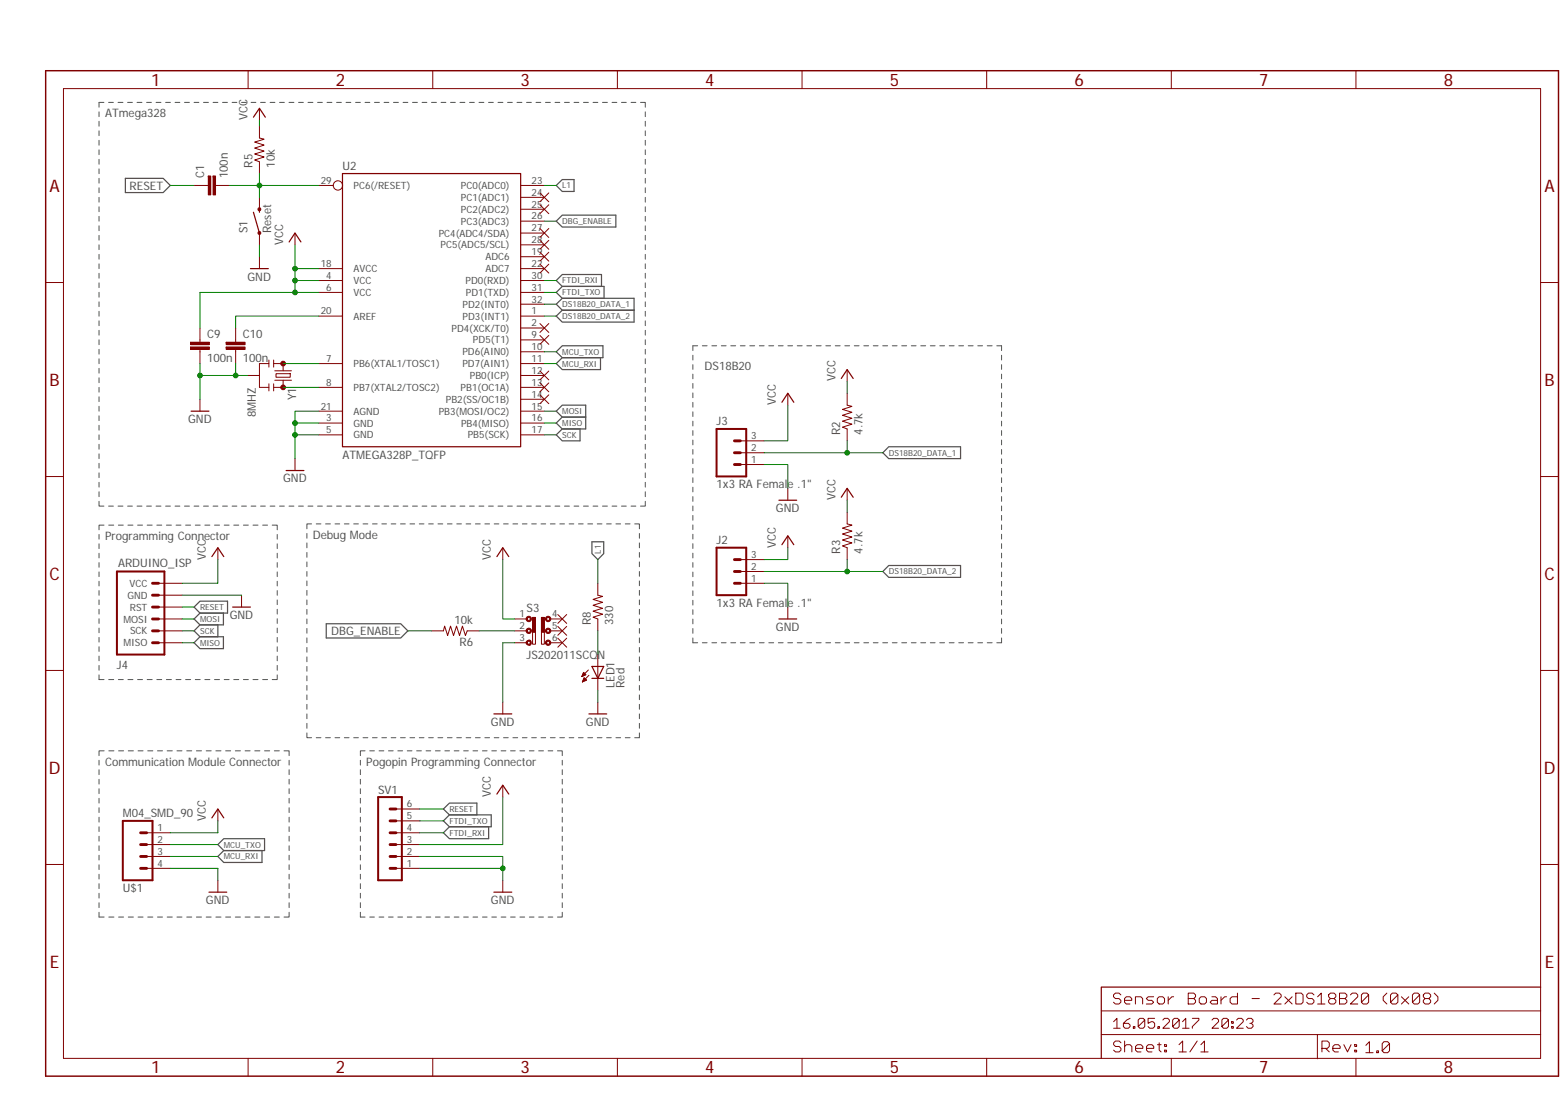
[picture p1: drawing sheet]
<svg xmlns="http://www.w3.org/2000/svg" width="297mm" height="210mm" viewBox="0 0 297 210" stroke-linecap="round" stroke-linejoin="round" font-family="sans-serif">
<path d="M8.4 13.2l288.6 192M297 13.2l-288.6 192" fill="none" stroke="#fff" stroke-width=".19"/>
<g fill="none" stroke="#505050" stroke-width=".19">
<path d="M19.8 19.5h-.9v.9M20.7 19.5h.9M22.5 19.5h.9M24.3 19.5h.9M26.1 19.5h.9M27.9 19.5h.9M29.7 19.5h.9M31.5 19.5h.9M33.3 19.5h.9M35.1 19.5h1M37 19.5h.9M38.8 19.5h.9"/>
<path d="M40.6 19.5h.9M42.4 19.5h.9M44.2 19.5h.9M46 19.5h.9M47.8 19.5h.9M49.6 19.5h.9M51.4 19.5h.9M53.2 19.5h.9M55 19.5h1M56.9 19.5h.9M58.6 19.5h1M60.5 19.5h.9"/>
<path d="M62.3 19.5h.9M64.1 19.5h.9M65.9 19.5h.9M67.7 19.5h.9M69.5 19.5h.9M71.3 19.5h.9M73.1 19.5h.9M74.9 19.5h1M76.7 19.5h1M78.5 19.5h1M80.4 19.5h.9M82.2 19.5h.9"/>
<path d="M84 19.5h.9M85.8 19.5h.9M87.6 19.5h.9M89.4 19.5h.9M91.2 19.5h.9M93 19.5h.9M94.8 19.5h1M96.6 19.5h1M98.4 19.5h1M100.3 19.5h.9M102.1 19.5h.9M103.9 19.5h.9"/>
<path d="M105.7 19.5h.9M107.5 19.5h.9M109.3 19.5h.9M111.1 19.5h.9M112.9 19.5h.9M114.7 19.5h1M116.5 19.5h1M118.3 19.5h.9M120.2 19.5h.9M122 19.5h.9v.9M18.9 21.3v.9M18.9 23.1v.9"/>
<path d="M18.9 24.9v.9M18.9 26.7v.9M18.9 28.5v.9M18.9 30.3v1M18.9 32.2v.9M18.9 34v.9M18.9 35.8v.9M18.9 37.6v.9M18.9 39.4v.9M122.9 21.3v.9M122.9 23.1v.9M122.9 24.9v.9"/>
<path d="M122.9 26.7v.9M122.9 28.5v.9M122.9 30.3v1M122.9 32.2v.9M122.9 34v.9M122.9 35.8v.9M122.9 37.6v.9M122.9 39.4v.9M18.9 41.2v.9M18.9 43v.9M18.9 44.8v.9M18.9 46.6v.9"/>
<path d="M18.9 48.4v.9M18.9 50.2v.9M18.9 52v1M18.9 53.8v1M18.9 55.6v1M18.9 57.5v.9M18.9 59.3v.9M122.9 41.2v.9M122.9 43v.9M122.9 44.8v.9M122.9 46.6v.9M122.9 48.4v.9"/>
<path d="M122.9 50.2v.9M122.9 52v1M122.9 53.8v1M122.9 55.6v1M122.9 57.5v.9M122.9 59.3v.9M18.9 61.1v.9M18.9 62.9v.9M18.9 64.7v.9M18.9 66.5v.9M18.9 68.3v.9M18.9 70.1v.9"/>
<path d="M18.9 71.9v1M18.9 73.7v1M18.9 75.5v1M18.9 77.3v1M18.9 79.2v.9M122.9 61.1v.9M122.9 62.9v.9M122.9 64.7v.9M122.9 66.5v.9M122.9 68.3v.9M122.9 70.1v.9M122.9 71.9v1"/>
<path d="M122.9 73.7v1M122.9 75.5v1M122.9 77.3v1M122.9 79.2v.9M131.9 67.6v.9M131.9 69.4v.9M131.9 71.2v.9M131.9 73v.9M131.9 74.8v.9M131.9 76.6v.9M131.9 78.4v.9M132.8 65.8h-.9v.9"/>
<path d="M133.7 65.8h.9M135.5 65.8h1M137.3 65.8h1M139.1 65.8h1M141 65.8h.9M142.8 65.8h.9M144.6 65.8h.9M146.4 65.8h.9M148.2 65.8h.9M150 65.8h.9M151.8 65.8h.9M153.6 65.8h.9"/>
<path d="M155.4 65.8h1M157.2 65.8h1M159 65.8h1M160.9 65.8h.9M162.7 65.8h.9M164.5 65.8h.9M166.3 65.8h.9M168.1 65.8h.9M169.9 65.8h.9M171.7 65.8h.9M173.5 65.8h.9M175.3 65.8h1"/>
<path d="M177.1 65.8h1M178.9 65.8h1M180.7 65.8h1M182.6 65.8h.9M184.4 65.8h.9M186.2 65.8h.9M188 65.8h.9M189.8 65.8h.9v.9M190.7 67.6v.9M190.7 69.4v.9M190.7 71.2v.9M190.7 73v.9"/>
<path d="M190.7 74.8v.9M190.7 76.6v.9M190.7 78.4v.9M18.9 95.4v1h.9M18.9 81v.9M18.9 82.8v.9M18.9 84.6v.9M18.9 86.4v.9M18.9 88.2v.9M18.9 90v.9M18.9 91.8v.9M18.9 93.6v1"/>
<path d="M19.8 100h-.9v.9M20.7 96.4h.9M20.7 100h1M22.5 96.4h.9M22.5 100h1M24.3 96.4h.9M24.4 100h.9M26.1 96.4h.9M26.2 100h.9M27.9 96.4h.9M28 100h1M29.7 96.4h.9"/>
<path d="M29.9 100h.9M31.5 96.4h.9M31.7 100h.9M33.3 96.4h.9M33.5 100h1M35.1 96.4h1M35.3 100h1M37 96.4h.9M37.2 100h.9M38.8 96.4h.9M39 100h1M40.6 96.4h.9"/>
<path d="M40.8 100h1M42.4 96.4h.9M42.7 100h.9M44.2 96.4h.9M44.5 100h1M46 96.4h.9M46.4 100h.9M47.8 96.4h.9M48.2 100h.9M49.6 96.4h.9M50 100h.9M51.4 96.4h.9"/>
<path d="M51.8 100h1v.9M53.2 96.4h.9M55 96.4h1M56.9 96.4h.9M58.6 96.4h1M59.3 99.7h-.9v1M60.2 99.7h.9M60.5 96.4h.9M62 99.7h.9M62.3 96.4h.9M63.8 99.7h.9M64.1 96.4h.9"/>
<path d="M65.6 99.7h.9M65.9 96.4h.9M67.3 99.7h.9M67.7 96.4h.9M69.1 99.7h.9M69.5 96.4h.9M70.9 99.7h.9M71.3 96.4h.9M72.7 99.7h.9M73.1 96.4h.9M74.5 99.7h.9M74.9 96.4h1"/>
<path d="M76.3 99.7h.9M76.7 96.4h1M78.1 99.7h.8M78.5 96.4h1M79.8 99.7h.9M80.4 96.4h.9M81.6 99.7h.9M82.2 96.4h.9M83.4 99.7h.9M84 96.4h.9M85.2 99.7h.9M85.8 96.4h.9"/>
<path d="M87 99.7h.9M87.6 96.4h.9M88.7 99.7h.9M89.4 96.4h.9M90.5 99.7h.9M91.2 96.4h.9M92.3 99.7h.9M93 96.4h.9M94.1 99.7h.9M94.8 96.4h1M95.9 99.7h.9M96.6 96.4h1"/>
<path d="M97.7 99.7h.9M98.4 96.4h1M99.5 99.7h.8M100.3 96.4h.9M101.2 99.7h.9M102.1 96.4h.9M103 99.7h.9M103.9 96.4h.9M104.8 99.7h.9M105.7 96.4h.9M106.6 99.7h.9M107.5 96.4h.9"/>
<path d="M108.4 99.7h.9M109.3 96.4h.9M110.1 99.7h.9M111.1 96.4h.9M111.9 99.7h.9M112.9 96.4h.9M113.7 99.7h.9M114.7 96.4h1M115.5 99.7h.9M116.5 96.4h1M117.3 99.7h.9M118.3 96.4h.9"/>
<path d="M119.1 99.7h.9M120.2 96.4h.9M120.9 99.7h.8v1M122.9 81v.9M122.9 82.8v.9M122.9 84.6v.9M122.9 86.4v.9M122.9 88.2v.9M122.9 90v.9M122.9 91.8v.9M122.9 93.6v1M122.9 95.4v1h-.9"/>
<path d="M131.9 80.2v.9M131.9 82v.9M131.9 83.8v.9M131.9 85.6v.9M131.9 87.4v.9M131.9 89.2v.9M131.9 91v.9M131.9 92.8v.8M131.9 94.5v.9M131.9 96.3v.9M131.9 98.1v.9M131.9 99.9v.9"/>
<path d="M190.7 80.2v.9M190.7 82v.9M190.7 83.8v.9M190.7 85.6v.9M190.7 87.4v.9M190.7 89.2v.9M190.7 91v.9M190.7 92.8v.8M190.7 94.5v.9M190.7 96.3v.9M190.7 98.1v.9M190.7 99.9v.9"/>
<path d="M18.9 101.7v.9M18.9 103.5v.9M18.9 105.3v.9M18.9 107.1v.9M18.9 108.9v.9M18.9 110.7v.8M18.9 112.4v.9M18.9 114.2v.9M18.9 116v.9M18.9 117.8v.9M18.9 119.6v.9M52.8 101.7v.9"/>
<path d="M52.8 103.5v.9M52.8 105.3v.9M52.8 107.1v.9M52.8 108.9v.9M52.8 110.7v.8M52.8 112.4v.9M52.8 114.2v.9M52.8 116v.9M52.8 117.8v.9M52.8 119.6v.9M58.4 101.6v.9M58.4 103.4v.9"/>
<path d="M58.4 105.2v.9M58.4 107v.9M58.4 108.8v.9M58.4 110.6v.9M58.4 112.4v.9M58.4 114.2v.9M58.4 116v.9M58.4 117.8v.9M58.4 119.6v.9M121.7 101.6v.9M121.7 103.4v.9M121.7 105.2v.9"/>
<path d="M121.7 107v.9M121.7 108.8v.9M121.7 110.6v.9M121.7 112.4v.9M121.7 114.2v.9M121.7 116v.9M121.7 117.8v.9M121.7 119.6v.9M131.9 101.7v.9M131.9 103.5v.9M131.9 105.3v.9M131.9 107.1v.9"/>
<path d="M131.9 108.9v.9M131.9 110.7v.9M131.9 112.5v.9M131.9 114.3v.9M131.9 116.1v.9M131.9 117.9v.9M131.9 119.7v.9M190.7 101.7v.9M190.7 103.5v.9M190.7 105.3v.9M190.7 107.1v.9M190.7 108.9v.9"/>
<path d="M190.7 110.7v.9M190.7 112.5v.9M190.7 114.3v.9M190.7 116.1v.9M190.7 117.9v.9M190.7 119.7v.9M18.9 121.3v.9M18.9 123.1v.9M18.9 124.9v.9M18.9 126.7v.9M18.9 128.5v.9h.9M20.7 129.4h1"/>
<path d="M22.5 129.4h1M24.4 129.4h.9M26.2 129.4h.9M28 129.4h1M29.9 129.4h.9M31.7 129.4h.9M33.5 129.4h1M35.3 129.4h1M37.2 129.4h.9M39 129.4h1M40.8 129.4h1M42.7 129.4h.9"/>
<path d="M44.5 129.4h1M46.4 129.4h.9M48.2 129.4h.9M50 129.4h.9M52.8 128.5v.9h-1M52.8 121.3v.9M52.8 123.1v.9M52.8 124.9v.9M52.8 126.7v.9M58.4 121.4v1M58.4 123.3v.9M58.4 125.1v.9"/>
<path d="M58.4 126.9v.9M58.4 128.7v.9M58.4 130.5v.9M58.4 132.3v.9M58.4 134.1v.9M58.4 135.9v.9M58.4 137.7v.9M58.4 139.5v.9h.9M121.7 139.5v.9h-.8M121.7 121.4v1M121.7 123.3v.9M121.7 125.1v.9"/>
<path d="M121.7 126.9v.9M121.7 128.7v.9M121.7 130.5v.9M121.7 132.3v.9M121.7 134.1v.9M121.7 135.9v.9M121.7 137.7v.9M131.9 121.5v.9h.9M133.7 122.4h.9M135.5 122.4h1M137.3 122.4h1M139.1 122.4h1"/>
<path d="M141 122.4h.9M142.8 122.4h.9M144.6 122.4h.9M146.4 122.4h.9M148.2 122.4h.9M150 122.4h.9M151.8 122.4h.9M153.6 122.4h.9M155.4 122.4h1M157.2 122.4h1M159 122.4h1M160.9 122.4h.9"/>
<path d="M162.7 122.4h.9M164.5 122.4h.9M166.3 122.4h.9M168.1 122.4h.9M169.9 122.4h.9M171.7 122.4h.9M173.5 122.4h.9M175.3 122.4h1M177.1 122.4h1M178.9 122.4h1M180.7 122.4h1M182.6 122.4h.9"/>
<path d="M184.4 122.4h.9M186.2 122.4h.9M188 122.4h.9M190.7 121.5v.9h-.9M18.9 144.7v.9M18.9 146.5v1M18.9 148.4v.9M18.9 150.2v.9M18.9 152v.9M18.9 153.8v.9M18.9 155.6v.9M18.9 157.4v.9"/>
<path d="M18.9 159.2v.9M19.8 142.9h-.9v.9M20.7 142.9h1M22.6 142.9h.9M24.4 142.9h1M26.3 142.9h.9M28.1 142.9h1M30 142.9h.9M31.8 142.9h1M33.7 142.9h.9M35.6 142.9h.9M37.4 142.9h1"/>
<path d="M39.3 142.9h.9M41.1 142.9h1M43 142.9h.9M44.8 142.9h1M46.7 142.9h.9M48.5 142.9h1M50.4 142.9h.9M52.2 142.9h1M54.1 142.9h1v.9M55.1 144.7v.9M55.1 146.5v1M55.1 148.4v.9"/>
<path d="M55.1 150.2v.9M55.1 152v.9M55.1 153.8v.9M55.1 155.6v.9M55.1 157.4v.9M55.1 159.2v.9M60.2 140.4h.9M62 140.4h.9M63.8 140.4h.9M65.6 140.4h.9M67.3 140.4h.9M68.6 144.7v.9"/>
<path d="M68.6 146.5v1M68.6 148.4v.9M68.6 150.2v.9M68.6 152v.9M68.6 153.8v.9M68.6 155.6v.9M68.6 157.4v.9M68.6 159.2v.9M69.1 140.4h.9M69.5 142.9h-.9v.9M70.4 142.9h.9M70.9 140.4h.9"/>
<path d="M72.2 142.9h.9M72.7 140.4h.9M74 142.9h.9M74.5 140.4h.9M75.8 142.9h.9M76.3 140.4h.9M77.6 142.9h.8M78.1 140.4h.8M79.3 142.9h.9M79.8 140.4h.9M81.1 142.9h.9M81.6 140.4h.9"/>
<path d="M82.9 142.9h.9M83.4 140.4h.9M84.7 142.9h.9M85.2 140.4h.9M86.5 142.9h.9M87 140.4h.9M88.3 142.9h.9M88.7 140.4h.9M90.1 142.9h.8M90.5 140.4h.9M91.9 142.9h.8M92.3 140.4h.9"/>
<path d="M93.6 142.9h.9M94.1 140.4h.9M95.4 142.9h.9M95.9 140.4h.9M97.2 142.9h.9M97.7 140.4h.9M99 142.9h.9M99.5 140.4h.8M100.8 142.9h.9M101.2 140.4h.9M102.6 142.9h.9M103 140.4h.9"/>
<path d="M104.4 142.9h.9M104.8 140.4h.9M106.1 142.9h1v.9M106.6 140.4h.9M107.1 144.7v.9M107.1 146.5v1M107.1 148.4v.9M107.1 150.2v.9M107.1 152v.9M107.1 153.8v.9M107.1 155.6v.9M107.1 157.4v.9"/>
<path d="M107.1 159.2v.9M108.4 140.4h.9M110.1 140.4h.9M111.9 140.4h.9M113.7 140.4h.9M115.5 140.4h.9M117.3 140.4h.9M119.1 140.4h.9M18.9 161v.9M18.9 162.8v.9M18.9 164.6v.9M18.9 166.4v.9"/>
<path d="M18.9 168.2v1M18.9 170.1v.9M18.9 171.9v.9M18.9 173.7v.9h.9M20.7 174.6h1M22.6 174.6h.9M24.4 174.6h1M26.3 174.6h.9M28.1 174.6h1M30 174.6h.9M31.8 174.6h1M33.7 174.6h.9"/>
<path d="M35.6 174.6h.9M37.4 174.6h1M39.3 174.6h.9M41.1 174.6h1M43 174.6h.9M44.8 174.6h1M46.7 174.6h.9M48.5 174.6h1M50.4 174.6h.9M52.2 174.6h1M55.1 173.7v.9h-1M55.1 161v.9"/>
<path d="M55.1 162.8v.9M55.1 164.6v.9M55.1 166.4v.9M55.1 168.2v1M55.1 170.1v.9M55.1 171.9v.9M68.6 173.7v.9h.9M68.6 161v.9M68.6 162.8v.9M68.6 164.6v.9M68.6 166.4v.9M68.6 168.2v1"/>
<path d="M68.6 170.1v.9M68.6 171.9v.9M70.4 174.6h.9M72.2 174.6h.9M74 174.6h.9M75.8 174.6h.9M77.6 174.6h.8M79.3 174.6h.9M81.1 174.6h.9M82.9 174.6h.9M84.7 174.6h.9M86.5 174.6h.9"/>
<path d="M88.3 174.6h.9M90.1 174.6h.8M91.9 174.6h.8M93.6 174.6h.9M95.4 174.6h.9M97.2 174.6h.9M99 174.6h.9M100.8 174.6h.9M102.6 174.6h.9M104.4 174.6h.9M107.1 173.7v.9h-1M107.1 161v.9"/>
<path d="M107.1 162.8v.9M107.1 164.6v.9M107.1 166.4v.9M107.1 168.2v1M107.1 170.1v.9M107.1 171.9v.9"/>
</g>
<g fill="none" stroke="#505050" stroke-width=".23">
<path d="M23.9 34h7.2l1.3 1.3-1.3 1.4h-7.2zM105.9 35.3l1.2-1.1h2.2v2.2h-2.2zM105.9 42.1l1.2-1.1h10.2v2.2h-10.2zM105.9 57.9l1.2-1.1h13.6v4.5h-13.6l-1.2-1.1 1.2-1.1h13.6h-13.6zM105.9 55.7l1.2-1.2h7.9v2.3h-7.9zM105.9 53.4l1.2-1.1h7.4v2.2h-7.4zM105.9 78.3l1.2-1.2h4.4v4.6h-4.4l-1.2-1.2 1.2-1.1h4.4h-4.4zM105.9 67l1.2-1.2h7.7v2.3h-7.7zM105.9 69.2l1.2-1.1h7.2v2.3h-7.2zM105.9 82.8l1.2-1.1h3.3v2.2h-3.3zM169.2 85h13.7v2.3h-13.7l-1.1-1.1zM37 115.6l1.1-1.2h5.2v2.3h-5.2z"/>
<path d="M38.1 119h3.4v2.2h-3.4l-1.1-1.1zM38.1 116.7h4.4v2.3h-4.4l-1.1-1.2zM62.1 118.7h14.2l1.4 1.4-1.4 1.4h-14.2zM112.7 103.1h2.3v2.3l-1.2 1.1-1.1-1.1zM169.2 107.7h13.7v2.2h-13.7l-1.1-1.1zM38.1 121.2h4.4v2.3h-4.4l-1.1-1.1zM84.4 154l1.2-1.1h5.2v2.2h-5.2zM84.4 156.3l1.2-1.2h7.9v2.3h-7.9zM85.6 157.4h7.4v2.3h-7.4l-1.2-1.2zM41.5 160.8l1.1-1.1h7.8v2.2h-7.8zM41.5 163l1.1-1.1h7.3v2.3h-7.3z"/>
</g>
<g fill="none" stroke="#800000" stroke-width=".19">
<path d="M49.4 24v2.3l.9 .2-1.8 .6 1.8 .5-1.8 .6 1.8 .6-1.8 .5 1.8 .6-1.8 .6 .9 .3v2.2M49.4 48.9v2.2M38.1 76v2.3M56.2 87.3v2.3M213.4 189.4l-.3-.3h-.7l-.4 .3v.4l.4 .3h.7l.3 .3v.4l-.3 .3h-.7l-.4-.3M214.1 190.4h1.4v-.3l-.3-.3h-.7l-.4 .3v.7l.4 .3h.7M216.2 191.1v-1.3h1l.4 .3v1M219.7 189.8h-1.1l-.3 .3 .3 .3h.7l.4 .4-.4 .3h-1M220.7 189.8h.7l.3 .3v.7l-.3 .3h-.7l-.3-.3v-.7zM222.4 189.8v1.3M223.5 189.8h-.4l-.7 .6M226.2 189.1h1.1l.3 .3v.4l-.3 .3 .3 .3v.4l-.3 .3h-1.1z"/>
<path d="M226.2 190.1h1.1M228.7 189.8h.7l.3 .3v.7l-.3 .3h-.7l-.4-.3v-.7zM230.8 189.8h.7l.3 .3v1h-1l-.4-.3 .4-.4h1M232.5 189.8v1.3M233.5 189.8h-.3l-.7 .6M235.6 189.1v2h-1l-.4-.3v-.7l.4-.3h1M238.4 190.1h1.4M242.6 189.4l.3-.3h.7l.3 .3v.4l-1.3 1.3h1.3M244.6 189.8l1.4 1.3M246 189.8l-1.4 1.3M246.7 189.1h1.1l.3 .3v1.4l-.3 .3h-1.1zM250.2 189.4l-.4-.3h-.7l-.3 .3v.4l.3 .3h.7l.4 .3v.4l-.4 .3h-.7l-.3-.3"/>
<path d="M250.9 189.8l.7-.7v2M250.9 191.1h1.4M253 189.4l.3-.3h.7l.4 .3v.4l-.4 .3 .4 .3v.4l-.4 .3h-.7l-.3-.3v-.4l.3-.3-.3-.3zM253.3 190.1h.7M255.1 189.1h1l.4 .3v.4l-.4 .3 .4 .3v.4l-.4 .3h-1zM255.1 190.1h1M257.1 189.4l.4-.3h.7l.3 .3v.4l-1.4 1.3h1.4M260.1 199l.6-.7v2.1M260.6 189.4l-1.4 1.4 .4 .3h.7l.3-.3v-1.4l-.3-.3h-.7l-.4 .3v1.4M263.5 198.3h.7l.4 .4v1.3l-.4 .4h-.7l-.3-.4v-1.3zM264.1 189.1l-.7 .7v.6l.7 .7M264.6 198.7l-1.4 1.3"/>
<path d="M266.2 189.4l-1.4 1.4 .3 .3h.7l.4-.3v-1.4l-.4-.3h-.7l-.3 .3v1.4M266.8 189.8l1.4 1.3M268.2 189.8l-1.4 1.3M270.3 189.4l-1.4 1.4 .4 .3h.7l.3-.3v-1.4l-.3-.3h-.7l-.4 .3v1.4M271 189.4l.4-.3h.7l.3 .3v.4l-.3 .3 .3 .3v.4l-.3 .3h-.7l-.4-.3v-.4l.4-.3-.4-.3zM271.4 190.1h.7M273.1 189.1l.7 .7v.6l-.7 .7M260.1 200.4h1.3M262.1 200h.4v.4h-.4z"/>
</g>
<path d="M47.7 51.1h3.4M36.4 78.3h3.4M54.5 89.6h3.4" fill="none" stroke="#800000" stroke-width=".23"/>
<path d="M43.1 66.1h3.6v.4h-3.6z" fill="#800000"/>
<path d="M43.1 66.1h3.6v.4h-3.6zM43.1 66.1h.1" fill="none" stroke="#800000" stroke-width=".19"/>
<path d="M43.1 65.2h3.6v.4h-3.6z" fill="#800000"/>
<g fill="none" stroke="#800000" stroke-width=".19">
<path d="M43.1 65.2h3.6v.4h-3.6zM43.1 65.2h.1M44.9 62.4v2.8M44.9 66.5v2.7M46 113.3v2.3M113.8 111v2.3l.9 .2-1.8 .6 1.8 .6-1.8 .5 1.8 .6-1.8 .6 1.8 .5-1.8 .6 .9 .3v2.3M110.8 128.8h.1M110.8 128.7h.3M110.9 128.5h.5M110.9 129.8h.1M110.9 128.4h.6M111 129.7h.2"/>
<path d="M111 128.3h.4M111 129.6h.4M111 128.2h.3M111 129.5h.7M111.1 128.1h.1M111.1 129.4h.5M111.1 129.3h.4M111.1 128h.1M111.1 128l.5 .5-.8 .3zM111.2 129.2h.2M111.2 129.1h.1M111.2 129l.5 .5-.8 .3z"/>
<path d="M112 127.6l-1.2 1.2M112.1 128.6l-1.2 1.2M113.8 124.6v6.8M113.8 133.7v2.2"/>
</g>
<path d="M44.3 115.6h3.4M112.1 135.9h3.4M112.7 126.9h2.3l-1.2 2.2zM112.7 129.1h2.3" fill="none" stroke="#800000" stroke-width=".23"/>
<path d="M36.3 66.1h3.6v.4h-3.6z" fill="#800000"/>
<path d="M36.3 66.1h3.6v.4h-3.6zM36.3 66.1h.1" fill="none" stroke="#800000" stroke-width=".19"/>
<path d="M36.3 65.2h3.6v.4h-3.6z" fill="#800000"/>
<g fill="none" stroke="#800000" stroke-width=".19">
<path d="M12.1 16.9h281.2v184.6h-281.2zM47.2 13.5v3.4M82.4 13.5v3.4M117.6 13.5v3.4M152.7 13.5v3.4M187.9 13.5v3.4M223 13.5v3.4M258.2 13.5v3.4M60.7 35.3h2.8M99.1 39.8h4.5M99.1 37.6h4.5M99.1 35.3h4.5"/>
<path d="M8.7 53.8h3.4M60.7 53.4h4.5M60.7 55.7h4.5M60.7 51.1h4.5M99.1 53.4h4.5M99.1 55.7h4.5M99.1 51.1h4.5M99.1 57.9h4.5M99.1 48.9h4.5M99.1 46.6h4.5M99.1 44.4h4.5M99.1 42.1h4.5"/>
<path d="M293.3 53.8h3.5M36.3 65.2h3.6v.4h-3.6zM36.3 65.2h.1M38.1 62.4v2.8M38.1 66.5v2.7M60.7 73.7h4.5M60.7 69.2h4.5M60.7 78.3h4.5M60.7 60.2h4.5M99.1 73.7h4.5M99.1 69.2h4.5M99.1 78.3h4.5"/>
<path d="M99.1 60.2h4.5M99.1 76h4.5M99.1 71.5h4.5M99.1 67h4.5M99.1 64.7h4.5M99.1 62.4h4.5M8.7 90.7h3.4M60.7 82.8h4.5M60.7 80.5h4.5M99.1 82.8h4.5M99.1 80.5h4.5M293.3 90.7h3.5"/>
<path d="M30.2 117.8h4.5M30.2 115.6h4.5M30.2 113.3h4.5M30.2 111h4.5M8.7 127.6h3.4M30.2 120.1h4.5M30.2 122.4h4.5M82.2 120.1h2.2l.3-.9 .5 1.8 .6-1.8 .6 1.8 .5-1.8 .6 1.8 .6-1.8 .5 1.8 .4-.9h2.2M95.7 133.7v2.2M293.3 127.6h3.5M8.7 164.6h3.4M293.3 164.6h3.5"/>
<path d="M209.7 192.4h83.7M209.7 197h41.1M212 194.5l.7-.6v1.8M212 195.7h1.3M213.4 198.5l-.3-.3h-.7l-.4 .3v.4l.4 .3h.7l.3 .4v.3l-.3 .4h-.7l-.4-.4M214.1 199.2l.4-.3h.7l.3 .3v1.1M214.1 198.2v2.1M215.2 193.9l-.7 .3-.6 .6v.6l.3 .3h.7l.3-.3v-.3l-.3-.3h-1M215.8 195.4h.3v.3h-.3zM216.2 199.6h1.4v-.4l-.3-.3h-.7l-.4 .3v.7l.4 .4h.7M218 194.2l-1.3 1.2 .3 .3h.7l.3-.3v-1.2l-.3-.3h-.7l-.3 .3v1.2M218.3 199.6h1.4v-.4l-.4-.3h-.7l-.3 .3v.7l.3 .4h.7"/>
<path d="M219.9 193.9h-1.3v.9l.6-.3h.3l.4 .3v.6l-.4 .3h-.6l-.3-.3M220.4 198.9h.7M220.5 195.4h.3v.3h-.3zM220.7 198.5v1.4l.4 .4M221.4 194.2l.3-.3h.7l.3 .3v.3l-1.3 1.2h1.3M221.8 198.9h.3v.3h-.3zM221.8 199.9h.3v.4h-.3zM224.5 198.9l.7-.7v2.1M224.5 194.2l-1.2 1.2 .3 .3h.6l.3-.3v-1.2l-.3-.3h-.6l-.3 .3v1.2M225.2 194.5l.6-.6v1.8M225.2 195.7h1.2M227 193.9h1.3v.3l-1.3 1.2v.3"/>
<path d="M228 198.2l-1.4 2.1M228.7 198.9l.6-.7v2.1M230.8 194.2l.3-.3h.6l.3 .3v.3l-1.2 1.2h1.2M233.9 194.2l-1.2 1.2 .3 .3h.6l.3-.3v-1.2l-.3-.3h-.6l-.3 .3v1.2M234.5 194.5h.3v.3h-.3zM234.5 195.4h.3v.3h-.3zM235.5 194.2l.3-.3h.6l.3 .3v.3l-1.2 1.2h1.2M237.3 194.2l.4-.3h.6l.3 .3v.3l-.3 .3h-.3M238.3 194.8l.3 .3v.3l-.3 .3h-.6l-.4-.3M251.7 199.6h1l.4-.4v-.7l-.4-.3h-1v2.1M252.4 199.6l.7 .7M253.8 199.6h1.4v-.4l-.4-.3h-.7l-.3 .3v.7l.3 .4h.7"/>
<path d="M255.9 198.9l.7 1.4 .7-1.4M258 198.9h.3v.3h-.3zM258 199.9h.3v.4h-.3zM293.4 197h-42.6v4.6M47.2 201.5v3.4M82.4 201.5v3.4M117.6 201.5v3.4M152.7 201.5v3.4M187.9 201.5v3.4M223 201.5v3.4M224.5 200.3h1.4M228.7 200.3h1.3"/>
<path d="M258.2 201.5v3.4"/>
<circle cx="64.3" cy="35.3" r=".89"/>
</g>
<path d="M49.4 39.8v.6M65.2 33h33.9v52h-33.9zM48.3 40.4l1.1 4M94 135.9h3.4M293.4 187.9h-83.7v13.6" fill="none" stroke="#800000" stroke-width=".23"/>
<path d="M8.7 13.5h288.1v191.4h-288.1z" fill="none" stroke="#800000" stroke-width=".28"/>
<path d="M22.3 108.8h9v15.8h-9z" fill="none" stroke="#800000" stroke-width=".38"/>
<path d="M29 117.8h1.2M29 113.3h1.2M29 115.6h1.2M29 111h1.2M29 120.1h1.2M29 122.4h1.2" fill="none" stroke="#800000" stroke-width=".55"/>
<circle cx="49.4" cy="44.4" r=".29" fill="#800000"/>
<circle cx="49.4" cy="44.4" r=".29" fill="none" stroke="#800000" stroke-width=".19"/>
<circle cx="49.4" cy="39.8" r=".29" fill="#800000"/>
<g fill="none" stroke="#800000" stroke-width=".19">
<path d="M49.4 37.6v2.2M49.4 44.4v2.2M47.1 71.5h2.3M51.2 73.1v1.3M51.2 68.5v1.4M51.2 69.2h-1.8v4.5h1.8M52.1 73.1v1.3M52.1 68.5v1.4M52.1 69.2h1.8v1.4M52.3 72.4h3.2M52.3 70.6h3.2M52.6 71.1h2.7v.7h-2.7z"/>
<path d="M53.9 72.4v1.3h-1.8"/>
<circle cx="49.4" cy="39.8" r=".29"/>
</g>
<circle cx="53.9" cy="69.2" r=".45" fill="#800000"/>
<circle cx="53.9" cy="69.2" r=".45" fill="none" stroke="#800000" stroke-width=".19"/>
<circle cx="53.9" cy="73.7" r=".45" fill="#800000"/>
<g fill="none" stroke="#800000" stroke-width=".19">
<path d="M49.4 20.6v2.3M56.2 44.4v2.2M150 74.9v2.2M161.3 74.9v2.2l.9 .3-1.8 .5 1.8 .6-1.8 .6 1.8 .5-1.8 .6 1.8 .6-1.8 .5 .9 .4v2.2M161.3 70.4v2.2M141 88.4h4.5M141 86.2h4.5M141 83.9h4.5M150 93v2.2M161.3 97.5v2.2l.9 .3-1.8 .5 1.8 .6-1.8 .6 1.8 .5-1.8 .6 1.8 .6-1.8 .5 .9 .4v2.2M161.3 93v2.2M41.5 104.3v2.2"/>
<path d="M95.7 104.3v2.2M141 111h4.5M141 108.8h4.5M141 106.5h4.5M150 102v2.3M150 115.6v2.2M41.5 154v2.3M41.5 167.6v2.2"/>
<circle cx="53.9" cy="73.7" r=".45"/>
</g>
<path d="M48.3 22.3l1.1-1.7 1.1 1.7M55.1 46.1l1.1-1.7 1.1 1.7M148.9 76.6l1.1-1.7 1.1 1.7M160.2 72.1l1.1-1.7 1.2 1.7M148.3 95.2h3.4M160.2 94.7l1.1-1.7 1.2 1.7M40.3 106l1.2-1.7 1.1 1.7M94.6 106l1.1-1.7 1.2 1.7M148.3 117.8h3.4M148.9 103.7l1.1-1.7 1.1 1.7M40.3 155.7l1.2-1.7 1.1 1.7M39.8 169.8h3.4" fill="none" stroke="#800000" stroke-width=".23"/>
<path d="M136.4 81.7h5.7v9h-5.7zM136.4 104.3h5.7v9h-5.7z" fill="none" stroke="#800000" stroke-width=".38"/>
<path d="M139.8 83.9h1.2M139.8 86.2h1.2M139.8 88.4h1.2M139.8 106.5h1.2M139.8 108.8h1.2M139.8 111h1.2" fill="none" stroke="#800000" stroke-width=".55"/>
<path d="M100.4 117.4a.51 .51 0 0 1 .7 .2 .51 .51 0 0 1-.3 .7 .51 .51 0 0 1-.6-.5h.2a.28 .28 0 0 1 .4-.2 .28 .28 0 0 1 .1 .5 .28 .28 0 0 1-.5-.1v-.2h-.2z" fill-rule="evenodd" fill="#800000"/>
<path d="M100.4 117.4a.51 .51 0 0 1 .7 .2 .51 .51 0 0 1-.3 .7 .51 .51 0 0 1-.6-.5h.2a.28 .28 0 0 1 .4-.2 .28 .28 0 0 1 .1 .5 .28 .28 0 0 1-.5-.1v-.2h-.2z" fill="none" stroke="#800000" stroke-width=".19"/>
<path d="M100.4 119.7a.51 .51 0 0 1 .7 .2 .51 .51 0 0 1-.3 .7 .51 .51 0 0 1-.6-.5h.2a.28 .28 0 0 1 .4-.2 .28 .28 0 0 1 .1 .4 .28 .28 0 0 1-.5-.1v-.1h-.2z" fill-rule="evenodd" fill="#800000"/>
<path d="M100.4 119.7a.51 .51 0 0 1 .7 .2 .51 .51 0 0 1-.3 .7 .51 .51 0 0 1-.6-.5h.2a.28 .28 0 0 1 .4-.2 .28 .28 0 0 1 .1 .4 .28 .28 0 0 1-.5-.1v-.1h-.2z" fill="none" stroke="#800000" stroke-width=".19"/>
<path d="M100.2 122.1l.4-.2h.3a.53 .53 0 0 1 .2 .6 .53 .53 0 0 1-.5 .3l-.4-.2v-.2h.2a.28 .28 0 0 1 .4-.3 .28 .28 0 0 1 .1 .5 .28 .28 0 0 1-.5-.1l-.2-.1z" fill-rule="evenodd" fill="#800000"/>
<path d="M100.2 122.1l.4-.2h.3a.53 .53 0 0 1 .2 .6 .53 .53 0 0 1-.5 .3l-.4-.2v-.2h.2a.28 .28 0 0 1 .4-.3 .28 .28 0 0 1 .1 .5 .28 .28 0 0 1-.5-.1l-.2-.1z" fill="none" stroke="#800000" stroke-width=".19"/>
<path d="M101.4 117.5h.6v2.9h-.6z" fill="#800000"/>
<path d="M98 117.8h2.3M101.4 117.5h.6v2.9h-.6zM101.4 117.5h.1M101.4 117.6h.6v5h-.6zM98 120.1h2.3M98 122.4h2.3" fill="none" stroke="#800000" stroke-width=".19"/>
<path d="M104.1 117.4a.51 .51 0 0 1 .7 .2 .51 .51 0 0 1-.3 .7 .51 .51 0 0 1-.6-.5h.2a.29 .29 0 0 1 .3-.3 .29 .29 0 0 1 .2 .5 .29 .29 0 0 1-.5 0l-.2-.2z" fill-rule="evenodd" fill="#800000"/>
<path d="M104.1 117.4a.51 .51 0 0 1 .7 .2 .51 .51 0 0 1-.3 .7 .51 .51 0 0 1-.6-.5h.2a.29 .29 0 0 1 .3-.3 .29 .29 0 0 1 .2 .5 .29 .29 0 0 1-.5 0l-.2-.2z" fill="none" stroke="#800000" stroke-width=".19"/>
<path d="M104.1 119.7a.51 .51 0 0 1 .7 .2 .51 .51 0 0 1-.3 .7 .51 .51 0 0 1-.6-.5h.2a.29 .29 0 0 1 .3-.3 .29 .29 0 0 1 .2 .4 .29 .29 0 0 1-.5 0l-.2-.1z" fill-rule="evenodd" fill="#800000"/>
<path d="M104.1 119.7a.51 .51 0 0 1 .7 .2 .51 .51 0 0 1-.3 .7 .51 .51 0 0 1-.6-.5h.2a.29 .29 0 0 1 .3-.3 .29 .29 0 0 1 .2 .4 .29 .29 0 0 1-.5 0l-.2-.1z" fill="none" stroke="#800000" stroke-width=".19"/>
<path d="M104.1 122a.51 .51 0 0 1 .7 .1 .51 .51 0 0 1-.3 .8 .51 .51 0 0 1-.6-.5h.2a.28 .28 0 0 1 .3-.4 .28 .28 0 0 1 .2 .5 .28 .28 0 0 1-.5 0l-.2-.1z" fill-rule="evenodd" fill="#800000"/>
<path d="M104.1 122a.51 .51 0 0 1 .7 .1 .51 .51 0 0 1-.3 .8 .51 .51 0 0 1-.6-.5h.2a.28 .28 0 0 1 .3-.4 .28 .28 0 0 1 .2 .5 .28 .28 0 0 1-.5 0l-.2-.1z" fill="none" stroke="#800000" stroke-width=".19"/>
<path d="M103.1 117.5h.5v2.9h-.5z" fill="#800000"/>
<g fill="none" stroke="#800000" stroke-width=".19">
<path d="M102.8 36.7l1.7 1.7M102.8 39l1.7 1.7M104.5 36.7l-1.7 1.7M104.5 39l-1.7 1.7M102.8 43.5l1.7 1.7M102.8 45.8l1.7 1.7M102.8 48l1.7 1.7M102.8 50.3l1.7 1.7M104.5 43.5l-1.7 1.7M104.5 45.8l-1.7 1.7M104.5 48l-1.7 1.7M104.5 50.3l-1.7 1.7"/>
<path d="M102.8 61.6l1.7 1.7M102.8 63.9l1.7 1.7M102.8 70.6l1.7 1.7M102.8 72.9l1.7 1.7M102.8 75.2l1.7 1.7M104.5 61.6l-1.7 1.7M104.5 63.9l-1.7 1.7M104.5 70.6l-1.7 1.7M104.5 72.9l-1.7 1.7M104.5 75.2l-1.7 1.7M103.1 117.6h.5v5h-.5zM103.1 117.5h.5v2.9h-.5z"/>
<path d="M103.1 117.5h.1M104.8 117.8h2.3M106.2 117l1.7 1.7M106.2 119.3l1.7 1.6M107.9 117l-1.7 1.7M107.9 119.3l-1.7 1.6M104.8 120.1h2.3M104.8 122.4h2.3M106.2 121.5l1.7 1.7M107.9 121.5l-1.7 1.7M27.9 158.5h4.5M75.4 158.5h4.5"/>
<path d="M75.4 156.3h4.5M75.4 154h4.5M95.7 149.5v2.2M27.9 160.8h4.5M27.9 163h4.5M27.9 165.3h4.5M75.4 160.8h4.5M75.4 163h4.5M75.4 165.3h4.5M95.7 167.6v2.2"/>
</g>
<path d="M23.4 156.3h5.6v11.3h-5.6zM72 151.7h4.5v15.9h-4.5z" fill="none" stroke="#800000" stroke-width=".38"/>
<path d="M26.8 158.5h1.1M74.3 158.5h1.1M74.3 156.3h1.1M74.3 154h1.1M26.8 163h1.1M26.8 160.8h1.1M26.8 165.3h1.1M74.3 163h1.1M74.3 160.8h1.1M74.3 165.3h1.1" fill="none" stroke="#800000" stroke-width=".55"/>
<path d="M94.6 151.2l1.1-1.7 1.2 1.7M94 169.8h3.4" fill="none" stroke="#800000" stroke-width=".23"/>
<path d="M40.6 33.5h.4v3.6h-.4z" fill="#800000"/>
<path d="M40.6 33.5h.4v3.6h-.4zM40.6 33.5h.1" fill="none" stroke="#800000" stroke-width=".19"/>
<path d="M39.7 33.5h.4v3.6h-.4z" fill="#800000"/>
<path d="M37 35.3h2.7M39.7 33.5h.4v3.6h-.4zM39.7 33.5h.1M41 35.3h2.7" fill="none" stroke="#800000" stroke-width=".19"/>
<path d="M44.9 69.2v2.3M47.1 71.5h-9v4.5M98 122.4h-2.3v11.3M113.8 131.4v2.3" fill="none" stroke="#008000" stroke-width=".19"/>
<circle cx="44.9" cy="71.5" r=".45" fill="#008000"/>
<g fill="none" stroke="#008000" stroke-width=".19">
<path d="M38.1 69.2v2.3"/>
<circle cx="44.9" cy="71.5" r=".45"/>
</g>
<circle cx="38.1" cy="71.5" r=".45" fill="#008000"/>
<g fill="none" stroke="#008000" stroke-width=".19">
<path d="M49.4 46.6v2.3M60.7 78.3h-4.5v9M56.2 80.5h4.5M56.2 82.8h4.5M145.5 88.4h4.5v4.6M34.7 113.3h11.3M145.5 111h4.5v4.6M32.4 165.3h9.1v2.3"/>
<circle cx="38.1" cy="71.5" r=".45"/>
</g>
<circle cx="56.2" cy="80.5" r=".45" fill="#008000"/>
<circle cx="56.2" cy="80.5" r=".45" fill="none" stroke="#008000" stroke-width=".19"/>
<circle cx="56.2" cy="82.8" r=".45" fill="#008000"/>
<g fill="none" stroke="#008000" stroke-width=".19">
<path d="M79.9 165.3h15.8v2.3M79.9 163h15.8v2.3"/>
<circle cx="56.2" cy="82.8" r=".45"/>
</g>
<circle cx="95.7" cy="165.3" r=".45" fill="#008000"/>
<g fill="none" stroke="#008000" stroke-width=".19">
<path d="M60.7 53.4h-4.5v2.3h4.5M60.7 51.1h-4.5v2.3"/>
<circle cx="95.7" cy="165.3" r=".45"/>
</g>
<circle cx="56.2" cy="53.4" r=".45" fill="#008000"/>
<g fill="none" stroke="#008000" stroke-width=".19">
<path d="M38.1 55.7h18.1"/>
<circle cx="56.2" cy="53.4" r=".45"/>
</g>
<circle cx="56.2" cy="55.7" r=".45" fill="#008000"/>
<g fill="none" stroke="#008000" stroke-width=".19">
<path d="M38.1 55.7v6.7M56.2 46.6v4.5"/>
<circle cx="56.2" cy="55.7" r=".45"/>
</g>
<circle cx="56.2" cy="51.1" r=".45" fill="#008000"/>
<g fill="none" stroke="#008000" stroke-width=".19">
<path d="M32.4 35.3h4.6M49.4 22.9v1.1M103.7 35.3h2.2M103.7 42.1h2.2M103.7 57.9h2.2M53.9 73.7h6.8M53.9 69.2h6.8M60.7 60.2h-15.8v2.2M103.6 78.3h2.3M103.6 67h2.3M103.7 69.2h2.2M150 77.1v6.8h-4.5"/>
<path d="M161.3 72.6v2.3M103.6 82.8h2.3M103.6 80.5h2.3M161.3 95.2v2.3M161.3 83.9v2.3h-15.8M161.3 86.2h6.8M34.7 115.6h2.3M34.7 117.8h2.3M41.5 106.5v4.5h-6.8M95.7 106.5v11.3h2.3M113.8 106.5v4.5M150 104.3v2.2h-4.5"/>
<path d="M34.7 120.1h2.3M34.7 122.4h2.3M77.7 120.1h4.5M113.8 120.1v4.5M41.5 156.3v2.2h-9.1M79.9 154h4.5M95.7 151.7v9.1h-15.8M32.4 160.8h9.1M32.4 163h9.1"/>
<circle cx="56.2" cy="51.1" r=".45"/>
</g>
<circle cx="161.3" cy="86.2" r=".45" fill="#008000"/>
<g fill="none" stroke="#008000" stroke-width=".19">
<path d="M103.6 60.2h2.3M161.3 106.5v2.3h-15.8M161.3 108.8h6.8"/>
<circle cx="161.3" cy="86.2" r=".45"/>
</g>
<circle cx="161.3" cy="108.8" r=".45" fill="#008000"/>
<g fill="none" stroke="#008000" stroke-width=".19">
<path d="M49.4 33v4.6M49.4 35.3h11.3M91.2 120.1h6.8"/>
<circle cx="161.3" cy="108.8" r=".45"/>
</g>
<circle cx="49.4" cy="35.3" r=".45" fill="#008000"/>
<g fill="none" stroke="#008000" stroke-width=".19">
<path d="M43.7 35.3h5.7M103.6 55.7h2.3M103.6 53.4h2.3M79.9 156.3h4.5M79.9 158.5h4.5"/>
<circle cx="49.4" cy="35.3" r=".45"/>
</g>
<g font-size="3.3" fill="#800000">
<text x="28.8" y="16.3">1</text>
<text x="63.9" y="16.3">2</text>
<text x="99.1" y="16.3">3</text>
<text x="134.3" y="16.3">4</text>
<text x="169.4" y="16.3">5</text>
<text x="204.6" y="16.3">6</text>
<text x="239.7" y="16.3">7</text>
<text x="274.9" y="16.3">8</text>
<text x="9.4" y="36.5">A</text>
<text x="294.1" y="36.5">A</text>
<text x="9.4" y="73.4">B</text>
<text x="294.1" y="73.4">B</text>
<text x="9.4" y="110.3">C</text>
<text x="294.1" y="110.3">C</text>
<text x="9.3" y="147.3">D</text>
<text x="293.9" y="147.3">D</text>
<text x="9.5" y="184.2">E</text>
<text x="294.1" y="184.2">E</text>
<text x="28.8" y="204.3">1</text>
<text x="63.9" y="204.3">2</text>
<text x="99.1" y="204.3">3</text>
<text x="134.3" y="204.3">4</text>
<text x="169.4" y="204.3">5</text>
<text x="204.6" y="204.3">6</text>
<text x="239.7" y="204.3">7</text>
<text x="274.9" y="204.3">8</text>
</g>
<g font-size="2.2" fill="#505050">
<text x="20" y="22.3">ATmega328</text>
<text x="47.1" y="22.9" transform="rotate(-90 47.1 22.9)">VCC</text>
<text x="38.9" y="34" transform="rotate(-90 38.9 34)">C1</text>
<text x="43.4" y="34" transform="rotate(-90 43.4 34)">100n</text>
<text x="48.1" y="31.9" transform="rotate(-90 48.1 31.9)">R5</text>
<text x="52.3" y="31.9" transform="rotate(-90 52.3 31.9)">10k</text>
<text x="65.2" y="32.4">U2</text>
<text x="24.7" y="36.1">RESET</text>
<text x="47.1" y="44.4" transform="rotate(-90 47.1 44.4)">S1</text>
<text x="51.6" y="44.4" transform="rotate(-90 51.6 44.4)">Reset</text>
<text x="53.9" y="46.6" transform="rotate(-90 53.9 46.6)">VCC</text>
<text x="47.1" y="53.4">GND</text>
<text x="39.5" y="64.4">C9</text>
<text x="46.2" y="64.4">C10</text>
<text x="39.5" y="68.9">100n</text>
<text x="46.2" y="68.9">100n</text>
<text x="134.2" y="70.4">DS18B20</text>
<text x="56.4" y="76.2" transform="rotate(-90 56.4 76.2)">Y1</text>
<text x="147.7" y="77.1" transform="rotate(-90 147.7 77.1)">VCC</text>
<text x="159.1" y="72.6" transform="rotate(-90 159.1 72.6)">VCC</text>
<text x="35.8" y="80.5">GND</text>
<text x="48.7" y="79.4" transform="rotate(-90 48.7 79.4)">8MHZ</text>
<text x="136.4" y="81">J3</text>
<text x="160" y="82.8" transform="rotate(-90 160 82.8)">R2</text>
<text x="164.2" y="82.8" transform="rotate(-90 164.2 82.8)">4.7k</text>
<text x="65.2" y="87.3">ATMEGA328P_TQFP</text>
<text x="53.9" y="91.8">GND</text>
<text x="136.4" y="93">1x3 RA Female .1&quot;</text>
<text x="159.1" y="95.2" transform="rotate(-90 159.1 95.2)">VCC</text>
<text x="147.7" y="97.5">GND</text>
<text x="20" y="102.8">Programming Connector</text>
<text x="22.5" y="107.9">ARDUINO_ISP</text>
<text x="39.2" y="106.5" transform="rotate(-90 39.2 106.5)">VCC</text>
<text x="59.6" y="102.6">Debug Mode</text>
<text x="93.5" y="106.5" transform="rotate(-90 93.5 106.5)">VCC</text>
<text x="136.4" y="103.6">J2</text>
<text x="147.7" y="104.3" transform="rotate(-90 147.7 104.3)">VCC</text>
<text x="160" y="105.4" transform="rotate(-90 160 105.4)">R3</text>
<text x="164.2" y="105.4" transform="rotate(-90 164.2 105.4)">4.7k</text>
<text x="43.7" y="117.8">GND</text>
<text x="86.6" y="118.7">10k</text>
<text x="100.3" y="116.4">S3</text>
<text x="112.5" y="119" transform="rotate(-90 112.5 119)">R8</text>
<text x="116.8" y="119" transform="rotate(-90 116.8 119)">330</text>
<text x="136.4" y="115.6">1x3 RA Female .1&quot;</text>
<text x="63.1" y="120.9">DBG_ENABLE</text>
<text x="87.5" y="123">R6</text>
<text x="100.3" y="125.5">JS202011SCQN</text>
<text x="147.7" y="120.1">GND</text>
<text x="22.3" y="127.3">J4</text>
<text x="117" y="130.9" transform="rotate(-90 117 130.9)">LED1</text>
<text x="118.9" y="130.9" transform="rotate(-90 118.9 130.9)">Red</text>
<text x="93.5" y="138.2">GND</text>
<text x="111.6" y="138.2">GND</text>
<text x="20" y="145.8">Communication Module Connector</text>
<text x="69.7" y="145.8">Pogopin Programming Connector</text>
<text x="23.4" y="155.6">M04_SMD_90</text>
<text x="72" y="151.1">SV1</text>
<text x="93.5" y="151.7" transform="rotate(-90 93.5 151.7)">VCC</text>
<text x="39.2" y="156.3" transform="rotate(-90 39.2 156.3)">VCC</text>
<text x="23.4" y="169.8">U$1</text>
<text x="39.2" y="172.1">GND</text>
<text x="93.5" y="172.1">GND</text>
</g>
<g font-size="1.9" fill="#505050">
<text x="61.1" y="35">29</text>
<text x="67.3" y="36">PC6(/RESET)</text>
<text x="87.8" y="36">PC0(ADC0)</text>
<text x="101.2" y="35">23</text>
<text x="87.8" y="40.5">PC2(ADC2)</text>
<text x="87.8" y="38.2">PC1(ADC1)</text>
<text x="101.2" y="41.8">26</text>
<text x="101.2" y="39.5">25</text>
<text x="101.2" y="37.3">24</text>
<text x="83.5" y="45">PC4(ADC4/SDA)</text>
<text x="83.9" y="47.3">PC5(ADC5/SCL)</text>
<text x="87.8" y="42.8">PC3(ADC3)</text>
<text x="101.2" y="46.3">28</text>
<text x="101.2" y="44">27</text>
<text x="61.1" y="50.8">18</text>
<text x="62.1" y="53.1">4</text>
<text x="67.3" y="51.8">AVCC</text>
<text x="92.4" y="51.8">ADC7</text>
<text x="92.4" y="49.6">ADC6</text>
<text x="101.2" y="53.1">30</text>
<text x="101.2" y="50.8">22</text>
<text x="101.2" y="48.6">19</text>
<text x="61.1" y="59.9">20</text>
<text x="62.1" y="55.4">6</text>
<text x="67.3" y="54.1">VCC</text>
<text x="67.3" y="56.3">VCC</text>
<text x="88.1" y="58.6">PD2(INT0)</text>
<text x="88.6" y="54.1">PD0(RXD)</text>
<text x="88.7" y="56.3">PD1(TXD)</text>
<text x="101.2" y="59.9">1</text>
<text x="101.2" y="57.6">32</text>
<text x="101.2" y="55.4">31</text>
<text x="67.3" y="60.9">AREF</text>
<text x="86" y="63.1">PD4(XCK/T0)</text>
<text x="88.1" y="60.9">PD3(INT1)</text>
<text x="90.1" y="65.4">PD5(T1)</text>
<text x="101.2" y="64.4">9</text>
<text x="101.2" y="62.1">2</text>
<text x="62.1" y="68.9">7</text>
<text x="67.3" y="69.9">PB6(XTAL1/TOSC1)</text>
<text x="88" y="69.9">PD7(AIN1)</text>
<text x="88" y="67.6">PD6(AIN0)</text>
<text x="101.2" y="71.2">12</text>
<text x="101.2" y="68.9">11</text>
<text x="101.2" y="66.7">10</text>
<text x="61.1" y="78">21</text>
<text x="62.1" y="73.4">8</text>
<text x="67.3" y="74.4">PB7(XTAL2/TOSC2)</text>
<text x="84.9" y="76.7">PB2(SS/OC1B)</text>
<text x="87.7" y="74.4">PB1(OC1A)</text>
<text x="89.5" y="72.2">PB0(ICP)</text>
<text x="101.2" y="78">15</text>
<text x="101.2" y="75.7">14</text>
<text x="101.2" y="73.4">13</text>
<text x="62.1" y="80.2">3</text>
<text x="62.1" y="82.5">5</text>
<text x="67.3" y="81.2">GND</text>
<text x="67.3" y="83.5">GND</text>
<text x="67.3" y="79">AGND</text>
<text x="83.5" y="79">PB3(MOSI/OC2)</text>
<text x="87.8" y="81.2">PB4(MISO)</text>
<text x="89.1" y="83.5">PB5(SCK)</text>
<text x="101.2" y="80.2">16</text>
<text x="101.2" y="82.5">17</text>
<text x="143" y="83.6">3</text>
<text x="143" y="88.1">1</text>
<text x="143" y="85.9">2</text>
<text x="143" y="106.2">3</text>
<text x="24.3" y="114">GND</text>
<text x="24.7" y="111.7">VCC</text>
<text x="143" y="110.7">1</text>
<text x="143" y="108.5">2</text>
<text x="23.5" y="118.5">MOSI</text>
<text x="24.7" y="116.2">RST</text>
<text x="98.9" y="117.5">1</text>
<text x="98.9" y="119.8">2</text>
<text x="105.1" y="117.5">4</text>
<text x="105.1" y="119.8">5</text>
<text x="23.5" y="123">MISO</text>
<text x="24.8" y="120.8">SCK</text>
<text x="98.9" y="122">3</text>
<text x="105.1" y="122">6</text>
<text x="77.5" y="156">5</text>
<text x="77.5" y="153.7">6</text>
<text x="30" y="158.2">1</text>
<text x="30" y="160.5">2</text>
<text x="77.5" y="160.5">3</text>
<text x="77.5" y="158.2">4</text>
<text x="30" y="162.7">3</text>
<text x="30" y="165">4</text>
<text x="77.5" y="165">1</text>
<text x="77.5" y="162.7">2</text>
</g>
<g font-size="1.6" fill="#505050">
<text x="107.1" y="35.9">L1</text>
<text x="107.1" y="42.7">DBG_ENABLE</text>
<text x="107.1" y="54">FTDI_RXI</text>
<text x="107.1" y="58.5">DS18B20_DATA_1</text>
<text x="107.1" y="56.2">FTDI_TXO</text>
<text x="107.1" y="60.7">DS18B20_DATA_2</text>
<text x="107.1" y="67.5">MCU_TXO</text>
<text x="107.1" y="69.8">MCU_RXI</text>
<text x="107.1" y="83.4">SCK</text>
<text x="107.1" y="81.1">MISO</text>
<text x="107.1" y="78.8">MOSI</text>
<text x="169.2" y="86.7">DS18B20_DATA_1</text>
<text x="114.4" y="105.4" transform="rotate(-90 114.4 105.4)">L1</text>
<text x="169.2" y="109.3">DS18B20_DATA_2</text>
<text x="38.1" y="116.1">RESET</text>
<text x="38.1" y="118.4">MOSI</text>
<text x="38.1" y="120.6">SCK</text>
<text x="38.1" y="122.9">MISO</text>
<text x="85.6" y="154.6">RESET</text>
<text x="42.6" y="161.4">MCU_TXO</text>
<text x="85.6" y="156.8">FTDI_TXO</text>
<text x="85.6" y="159.1">FTDI_RXI</text>
<text x="42.6" y="163.6">MCU_RXI</text>
</g>
</svg>
